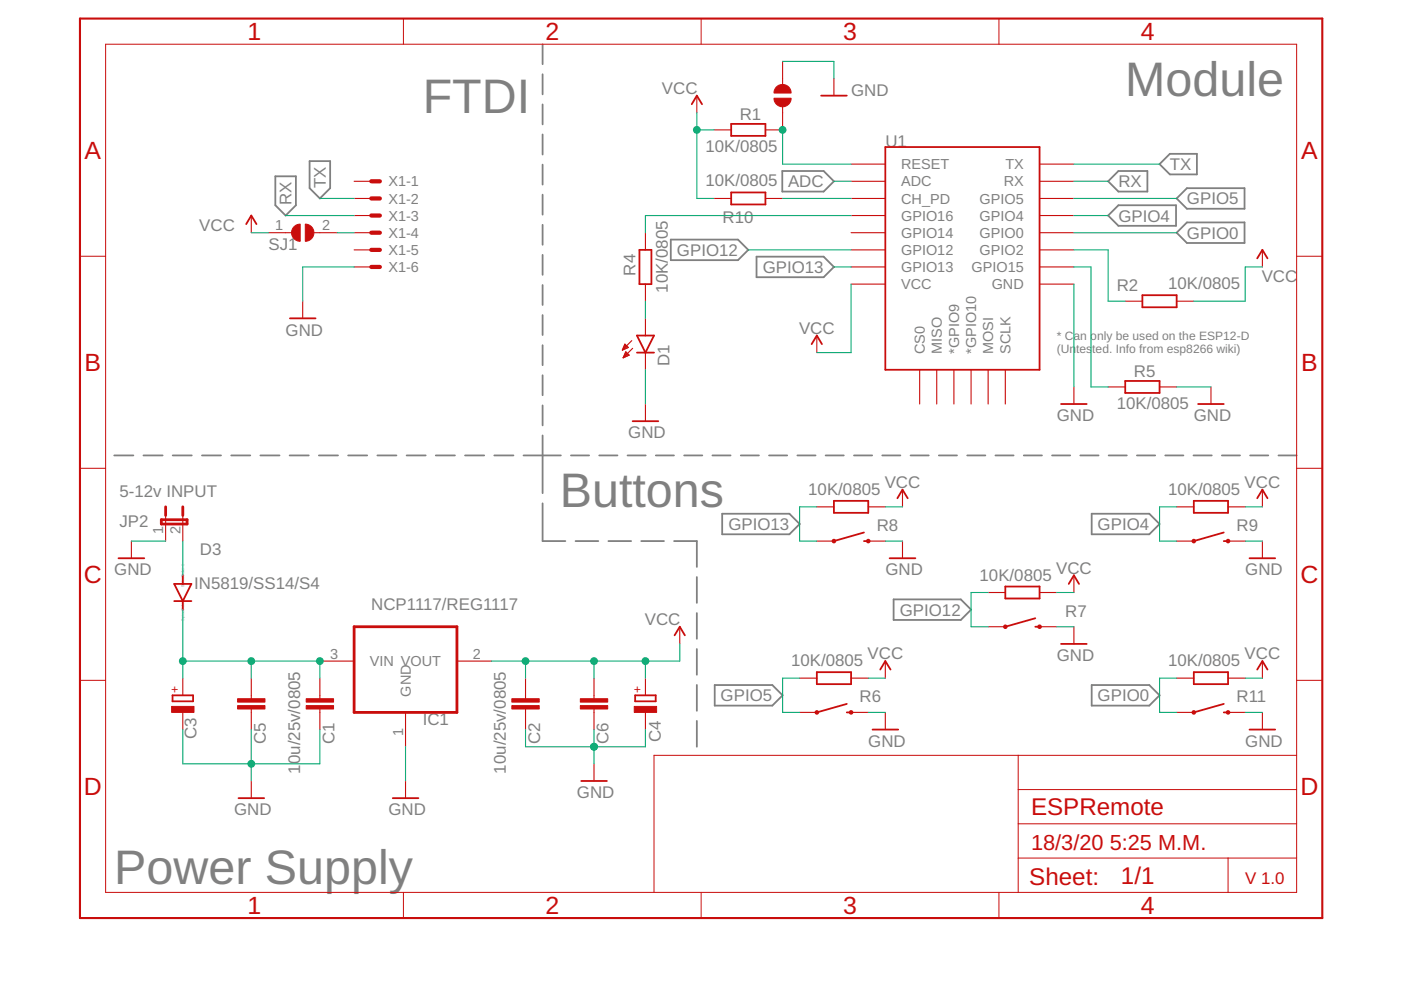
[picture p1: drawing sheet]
<svg xmlns="http://www.w3.org/2000/svg" width="297mm" height="210mm" viewBox="0 0 297 210" stroke-linecap="round" stroke-linejoin="round" font-family="sans-serif">
<g fill="none" stroke="#808080" stroke-width=".38">
<path d="M115 9.4v4.2M115 15.7v4.3M58.4 37.4h4.3v6.1l-2.1 2.2-2.2-2.2zM65.6 34.2h4.4v5.7l-2.2 2.2-2.2-2.2zM115 22.1v4.3M115 28.5v4.3M115 34.9v4.2M165.9 36.3h8.7l2.2 2.1-2.2 2.2h-8.7zM234.9 38.4l2.2-2.1h6.2v4.3h-6.2zM245.9 34.8l2.1-2.2h5.8v4.4h-5.8zM115 41.3v4.2M115 47.7v4.2"/>
<path d="M115 54v4.3M142.2 50.8h14.3l2.1 2.2-2.1 2.2h-14.3zM160.4 54.4h14.2l2.2 2.2-2.2 2.2h-14.2zM237.1 43.5h12.2v4.4h-12.2l-2.2-2.2zM249.5 49.3l2.2-2.1h12.2v4.3h-12.2zM249.5 42.1l2.2-2.2h12.2v4.4h-12.2zM115 60.4v4.3M115 66.8v4.2M115 73.2v4.2M115 79.6v4.2M24.2 96.6h4.1M30.4 96.6h4.1"/>
<path d="M36.6 96.6h4.1M42.8 96.6h4.1M49 96.6h4.1M55.2 96.6h4.1M61.4 96.6h4.1M67.6 96.6h4.1M73.8 96.6h4.1M80 96.6h4.1M86.2 96.6h4.1M92.4 96.6h4.1M98.6 96.6h4.1M104.8 96.6h4.1"/>
<path d="M111 96.6h7.9M115 86v4.2M115 92.3v12.3M121.1 96.6h3.8M127 96.6h3.9M133.1 96.6h3.8M139 96.6h3.9M145.1 96.6h3.8M151 96.6h3.9M157.1 96.6h3.8M163 96.6h3.9M169.1 96.6h3.8"/>
<path d="M175 96.6h3.9M181.1 96.6h3.8M187 96.6h3.9M193.1 96.6h3.8M199.1 96.6h3.8M205.1 96.6h3.8M211.1 96.6h3.8M217.1 96.6h3.8M223.1 96.6h3.8M229 96.6h3.9M235.1 96.6h3.8M241 96.6h3.9"/>
<path d="M247.1 96.6h3.8M253 96.6h3.9M259.1 96.6h3.8M265 96.6h3.9M271.1 96.6h3.8M115 106.7v8h4.9M122 114.7h4.9M129 114.7h4.8M136 114.7h4.8M142.9 114.7h4.8v5.5M153.1 108.9h14.3l2.1 2.2-2.1 2.2h-14.3zM231.5 108.9h12.2l2.2 2.2-2.2 2.2h-12.2z"/>
<path d="M147.7 122.3v5.5M147.7 130v5.4M147.7 137.6v5.5M189.5 127.1h14.2l2.2 2.2-2.2 2.1h-14.2zM147.7 145.2v5.5M147.7 152.8v5.5M151.5 145.2h12.2l2.2 2.2-2.2 2.2h-12.2zM231.5 145.2h12.2l2.2 2.2-2.2 2.2h-12.2z"/>
</g>
<g fill="none" stroke="#c90d0c" stroke-width=".38">
<path d="M146.7 22.1l1-1.8 1.1 1.8M155 26.3h7.3v2.5h-7.3zM174.1 20.3h5.4M187.7 31.2h32.7v47.2h-32.7zM52.2 47.5l1.1-1.8 1.1 1.8M135.6 53h2.5v7.2h-2.5zM155 40.8h7.3v2.5h-7.3zM266.6 54.8l1.1-1.8 1 1.8M61.5 67.5h5.4M135 71.1h3.7l-1.9 3.7zM135 74.8h3.7M172.1 73l1.1-1.9 1.1 1.9"/>
<path d="M242.2 62.6h7.3v2.6h-7.3zM134.1 89.3h5.5M225 85.7h5.4M238.6 80.8h7.3v2.5h-7.3zM254 85.7h5.5M25.1 118.4h5.5M176.8 106.2h7.3v2.5h-7.3zM183.2 114.7h.9M183.2 112.9l-6.4 1.8M188.6 118.4h5.5M190.3 105.6l1-1.8 1.1 1.8M253.1 106.2h7.3v2.5h-7.3z"/>
<path d="M259.5 114.7h.9M259.5 112.9l-6.4 1.8M264.9 118.4h5.5M266.6 105.6l1.1-1.8 1 1.8M36.9 123.8h3.7l-1.8 3.6zM36.9 127.4h3.7M38.8 122v1.8M38.8 127.4v1.9M143 134.7l1.1-1.8 1.1 1.8M213.1 124.4h7.3v2.5h-7.3zM219.5 132.9h.9M219.5 131.1l-6.4 1.8"/>
<path d="M225 136.5h5.4M226.6 123.8l1.1-1.8 1.1 1.8M36.6 147.4h4.3v1.3h-4.3zM134.7 147.4h4.3v1.3h-4.3zM173.2 142.5h7.2v2.6h-7.2zM179.5 151h.9M179.5 149.2l-6.3 1.8M185 154.7h5.4M186.6 142l1.1-1.8 1.1 1.8M253.1 142.5h7.3v2.6h-7.3zM259.5 151h.9M259.5 149.2l-6.4 1.8"/>
<path d="M264.9 154.7h5.5M266.6 142l1.1-1.8 1 1.8M50.6 169.2h5.4M83.3 169.2h5.4M123.2 165.6h5.5"/>
</g>
<g fill="none" stroke="#c90d0c" stroke-width=".23">
<path d="M165.9 13v4.9M176.8 16.6v3.7M75.1 38.4h3.6M147.7 20.3v3.6M151.4 27.5h3.6M165.9 22.6v4.9h-3.6M180.4 34.8h7.3M180.4 38.4h7.3M220.4 34.8h7.3M220.4 38.4h7.3M53.3 45.7v3.6M56.9 49.3h4.9"/>
<path d="M66.5 49.3h5M75.1 42.1h3.6M75.1 45.7h3.6M75.1 49.3h3.6M75.1 53h3.6M75.1 56.6h3.6M136.8 49.3v3.7M151.4 42.1h3.6M162.3 42.1h3.6M180.4 42.1h7.3M180.4 45.7h7.3M180.4 49.3h7.3"/>
<path d="M180.4 53h7.3M180.4 56.6h7.3M220.4 42.1h7.3M220.4 45.7h7.3M220.4 49.3h7.3M220.4 53h7.3M220.4 56.6h7.3M267.7 53v3.6M64.2 63.9v3.6M132 74.2h.1M132.1 74h.4M132.1 73.8h.8"/>
<path d="M132.1 75.8h.1M132.2 73.6h.9M132.2 75.6h.4M132.3 73.4h.6M132.3 75.5h.7M132.4 73.2h.4M132.4 75.3h1M132.4 73h.2M132.5 75.1h.7M132.5 73l.7 .7-1.2 .5zM132.5 74.9h.5M132.6 74.7h.2"/>
<path d="M132.7 74.6l.7 .7-1.3 .6zM133.9 72.2l-1.9 2M134.1 73.9l-2 2M136.8 60.2v3.7M136.8 67.5v3.6M136.8 74.8v3.6M173.2 71.1v3.7M180.4 60.2h7.3M195 78.4v7.3M198.6 78.4v7.3M202.2 78.4v7.3M205.9 78.4v7.3"/>
<path d="M209.5 78.4v7.3M213.1 78.4v7.3M220.4 60.2h7.3M238.6 63.9h3.6M249.5 63.9h3.6M136.8 85.7v3.6M227.7 82v3.7M234.9 82h3.7M245.9 82h3.6M256.8 82v3.7M27.9 114.7v3.7M35.1 109.3v5.4"/>
<path d="M38.8 109.3v5.4M173.2 114.7h3.6M173.2 107.5h3.6M184.1 114.7h3.6M184.1 107.5h3.6M191.3 103.8v3.7M191.3 114.7v3.7M249.5 114.7h3.6M249.5 107.5h3.6M260.4 114.7h3.6M260.4 107.5h3.6M267.7 103.8v3.7"/>
<path d="M267.7 114.7v3.7M144.1 132.9v3.6M209.5 132.9h3.6M209.5 125.6h3.6M220.4 132.9h3.6M220.4 125.6h3.6M227.7 122v3.6M227.7 132.9v3.6M38.8 143.8v3.6M38.8 151v3.7M53.3 143.8v4.3M53.3 150.3v4.4"/>
<path d="M67.8 140.2h7.3M67.8 143.8v4.3M67.8 150.3v4.4M86 151v7.3M96.9 140.2h7.3M111.4 143.8v4.3M111.4 150.3v4.4M125.9 143.8v4.3M125.9 150.3v4.4M136.8 143.8v3.6M136.8 151v3.7M169.5 151h3.7"/>
<path d="M169.5 143.8h3.7M180.4 151h3.7M180.4 143.8h3.7M187.7 140.2v3.6M187.7 151v3.7M249.5 151h3.6M249.5 143.8h3.6M260.4 151h3.6M260.4 143.8h3.6M267.7 140.2v3.6M267.7 151v3.7M53.3 165.6v3.6"/>
<path d="M86 165.6v3.6M125.9 161.9v3.7"/>
</g>
<g fill="none" stroke="#c90d0c" stroke-width=".59">
<path d="M34.2 110.2h5.5v.9h-5.5zM35.1 107.5v1.8M38.8 107.5v1.8M75.1 132.9h21.8v18.1h-21.8z"/>
<circle cx="176.8" cy="114.7" r=".19"/>
<circle cx="184.1" cy="114.7" r=".19"/>
<circle cx="253.1" cy="114.7" r=".19"/>
<circle cx="260.4" cy="114.7" r=".19"/>
<circle cx="213.1" cy="132.9" r=".19"/>
<circle cx="220.4" cy="132.9" r=".19"/>
<circle cx="173.2" cy="151" r=".19"/>
<circle cx="180.4" cy="151" r=".19"/>
<circle cx="253.1" cy="151" r=".19"/>
<circle cx="260.4" cy="151" r=".19"/>
</g>
<g fill="#c90d0c" stroke="#c90d0c" stroke-width=".21">
<path d="M164.5 18.5a1.82 1.82 0 0 1 2.1-.5 1.82 1.82 0 0 1 1.1 1.7h-3.6l.1-.5z" fill-rule="evenodd"/>
<path d="M164.1 20.8h3.6a1.81 1.81 0 0 1-1.8 1.8 1.81 1.81 0 0 1-1.8-1.8z" fill-rule="evenodd"/>
<path d="M64.7 47.5a1.82 1.82 0 0 1 1.8 1.8 1.82 1.82 0 0 1-1.8 1.9z" fill-rule="evenodd"/>
<path d="M62.4 48l.7-.4 .5-.1v3.7a1.82 1.82 0 0 1-1.7-1.2 1.82 1.82 0 0 1 .5-2z" fill-rule="evenodd"/>
</g>
<path d="M78.7 38.4h1.8M78.7 42.1h1.8M78.7 45.7h1.8M78.7 49.3h1.8M78.7 53h1.8M78.7 56.6h1.8" fill="none" stroke="#c90d0c" stroke-width=".89"/>
<g fill="none" stroke="#c90d0c" stroke-width=".21">
<path d="M22.4 9.4h252.5v179.8h-252.5zM85.5 3.9v5.5M148.7 3.9v5.5M211.8 3.9v5.5M17 54.3h5.4M274.9 54.3h5.5M17 99.3h5.4M274.9 99.3h5.5M17 144.3h5.4M274.9 144.3h5.5M215.9 160.1v29.1M215.9 174.7h59"/>
<path d="M215.9 167.4h59M274.9 160.1h-136.2v29.1M85.5 189.2v5.4M148.7 189.2v5.4M211.8 189.2v5.4M215.9 181.9h59M260.4 181.9v7.3"/>
</g>
<path d="M17 3.9h263.4v190.7h-263.4z" fill="none" stroke="#c90d0c" stroke-width=".44"/>
<g fill="#c90d0c" stroke="#c90d0c" stroke-width=".21">
<path d="M64.9 148.1h5.8v.8h-5.8z"/>
<path d="M64.9 149.6h5.8v.7h-5.8z"/>
<path d="M108.5 148.1h5.8v.8h-5.8z"/>
<path d="M108.5 149.6h5.8v.7h-5.8z"/>
<path d="M36.4 149.8h4.7v1.2h-4.7z"/>
<path d="M134.5 149.8h4.7v1.2h-4.7z"/>
<path d="M50.4 148.1h5.8v.8h-5.8z"/>
<path d="M50.4 149.6h5.8v.7h-5.8z"/>
<path d="M123 148.1h5.8v.8h-5.8z"/>
<path d="M123 149.6h5.8v.7h-5.8z"/>
</g>
<g fill="none" stroke="#0dab76" stroke-width=".23">
<path d="M165.9 13h10.9v3.6M147.7 23.9v18.2h3.7M147.7 27.5h3.7M165.9 27.5v7.3h14.5M176.8 38.4h3.6M227.7 38.4h7.2M227.7 34.8h18.2M53.3 49.3h3.6M60.6 45.7h14.5M67.8 42.1h7.3M71.5 49.3h3.6M75.1 56.6h-10.9v7.3"/>
<path d="M158.6 53h21.8M165.9 42.1h14.5M176.8 56.6h3.6M180.4 45.7h-43.6v3.6M227.7 56.6h3.6v25.4h3.6M227.7 42.1h21.8M227.7 53h7.2v10.9h3.7M227.7 49.3h21.8M227.7 45.7h7.2M267.7 56.6h-3.7v7.3h-10.9M136.8 63.9v3.6M136.8 78.4v7.3"/>
<path d="M180.4 60.2v14.6h-7.2M227.7 60.2v21.8M249.5 82h7.3M27.9 114.7h7.2M38.8 114.7v7.3M173.2 107.5h-3.7v7.2h3.7M187.7 114.7h3.6M187.7 107.5h3.6M249.5 107.5h-3.6v7.2h3.6M264 114.7h3.7M264 107.5h3.7M38.8 129.3v14.5"/>
<path d="M144.1 136.5v3.7h-39.9M209.5 125.6h-3.6v7.3h3.6M224 132.9h3.7M224 125.6h3.7M38.8 154.7v7.2h29v-7.2M38.8 140.2h29v3.6M53.3 140.2v3.6M53.3 154.7v10.9M86 158.3v7.3M111.4 154.7v3.6h25.4v-3.6M111.4 140.2v3.6M125.9 140.2v3.6"/>
<path d="M125.9 154.7v7.2M136.8 140.2v3.6M169.5 143.8h-3.6v7.2h3.6M184.1 151h3.6M184.1 143.8h3.6M249.5 143.8h-3.6v7.2h3.6M264 151h3.7M264 143.8h3.7"/>
</g>
<g fill="#0dab76" stroke="#0dab76" stroke-width=".21">
<circle cx="53.3" cy="161.9" r=".72"/>
<circle cx="125.9" cy="158.3" r=".72"/>
<circle cx="147.7" cy="27.5" r=".72"/>
<circle cx="111.4" cy="140.2" r=".72"/>
<circle cx="125.9" cy="140.2" r=".72"/>
<circle cx="136.8" cy="140.2" r=".72"/>
<circle cx="165.9" cy="27.5" r=".72"/>
<circle cx="67.8" cy="140.2" r=".72"/>
<circle cx="53.3" cy="140.2" r=".72"/>
<circle cx="38.8" cy="140.2" r=".72"/>
</g>
<g font-size="10.3" fill="#808080">
<text x="89.6" y="23.9">FTDI</text>
<text x="238.6" y="20.3">Module</text>
<text x="118.7" y="107.5">Buttons</text>
<text x="24.2" y="187.4">Power Supply</text>
</g>
<g font-size="5.3" fill="#c90d0c">
<text x="52.5" y="8.5">1</text>
<text x="115.6" y="8.5">2</text>
<text x="178.8" y="8.5">3</text>
<text x="241.9" y="8.5">4</text>
<text x="17.9" y="33.7">A</text>
<text x="275.9" y="33.7">A</text>
<text x="17.9" y="78.7">B</text>
<text x="275.9" y="78.7">B</text>
<text x="17.8" y="123.6">C</text>
<text x="275.7" y="123.6">C</text>
<text x="17.8" y="168.6">D</text>
<text x="275.7" y="168.6">D</text>
<text x="52.5" y="193.8">1</text>
<text x="115.6" y="193.8">2</text>
<text x="178.8" y="193.8">3</text>
<text x="241.9" y="193.8">4</text>
</g>
<g font-size="5.1" fill="#c90d0c">
<text x="218.6" y="172.9">ESPRemote</text>
<text x="218.2" y="187.6">Sheet:</text>
<text x="237.7" y="187.4">1/1</text>
</g>
<g font-size="4.6" fill="#c90d0c">
<text x="218.6" y="180.1">18/3/20</text>
<text x="235.3" y="180.1">5:25 Μ.Μ.</text>
</g>
<g font-size="3.6" fill="#808080">
<text x="140.3" y="19.9">VCC</text>
<text x="180.4" y="20.3">GND</text>
<text x="156.8" y="25.4">R1</text>
<text x="149.6" y="32.3">10K/0805</text>
<text x="187.7" y="31.2">U1</text>
<text x="69.1" y="39.9" transform="rotate(-90 69.1 39.9)">TX</text>
<text x="149.6" y="39.5">10K/0805</text>
<text x="167.1" y="39.7">ADC</text>
<text x="237.1" y="39.7">RX</text>
<text x="248" y="36.1">TX</text>
<text x="61.8" y="43.5" transform="rotate(-90 61.8 43.5)">RX</text>
<text x="153.2" y="47.2">R10</text>
<text x="237.1" y="47">GPIO4</text>
<text x="251.7" y="43.3">GPIO5</text>
<text x="42.3" y="49">VCC</text>
<text x="56.9" y="53">SJ1</text>
<text x="251.7" y="50.6">GPIO0</text>
<text x="134.7" y="58.4" transform="rotate(-90 134.7 58.4)">R4</text>
<text x="143.5" y="54.2">GPIO12</text>
<text x="161.7" y="57.9">GPIO13</text>
<text x="267.5" y="59.9">VCC</text>
<text x="141.6" y="62.1" transform="rotate(-90 141.6 62.1)">10K/0805</text>
<text x="236.8" y="61.7">R2</text>
<text x="247.7" y="61.3">10K/0805</text>
<text x="60.6" y="71.1">GND</text>
<text x="169.4" y="70.8">VCC</text>
<text x="141.9" y="77.7" transform="rotate(-90 141.9 77.7)">D1</text>
<text x="240.4" y="79.9">R5</text>
<text x="224" y="89.3">GND</text>
<text x="236.8" y="86.8">10K/0805</text>
<text x="253.1" y="89.3">GND</text>
<text x="133.2" y="92.9">GND</text>
<text x="25.3" y="105.5">5-12v INPUT</text>
<text x="171.4" y="104.9">10K/0805</text>
<text x="187.6" y="103.5">VCC</text>
<text x="247.7" y="104.9">10K/0805</text>
<text x="263.9" y="103.5">VCC</text>
<text x="25.3" y="111.8">JP2</text>
<text x="154.4" y="112.4">GPIO13</text>
<text x="185.9" y="112.6">R8</text>
<text x="232.7" y="112.4">GPIO4</text>
<text x="262.2" y="112.6">R9</text>
<text x="42.4" y="117.7">D3</text>
<text x="24.2" y="122">GND</text>
<text x="41.2" y="124.9">IN5819/SS14/S4</text>
<text x="187.7" y="122">GND</text>
<text x="207.7" y="123.1">10K/0805</text>
<text x="223.9" y="121.6">VCC</text>
<text x="264" y="122">GND</text>
<text x="78.7" y="129.3">NCP1117/REG1117</text>
<text x="190.8" y="130.5">GPIO12</text>
<text x="225.9" y="130.7">R7</text>
<text x="136.7" y="132.5">VCC</text>
<text x="167.7" y="141.2">10K/0805</text>
<text x="183.9" y="139.8">VCC</text>
<text x="224" y="140.2">GND</text>
<text x="247.7" y="141.2">10K/0805</text>
<text x="263.9" y="139.8">VCC</text>
<text x="152.8" y="148.7">GPIO5</text>
<text x="182.3" y="148.9">R6</text>
<text x="232.7" y="148.7">GPIO0</text>
<text x="262.2" y="148.9">R11</text>
<text x="89.6" y="153.8">IC1</text>
<text x="41.7" y="156.7" transform="rotate(-90 41.7 156.7)">C3</text>
<text x="56.4" y="157.8" transform="rotate(-90 56.4 157.8)">C5</text>
<text x="70.9" y="157.8" transform="rotate(-90 70.9 157.8)">C1</text>
<text x="114.5" y="157.8" transform="rotate(-90 114.5 157.8)">C2</text>
<text x="129" y="157.8" transform="rotate(-90 129 157.8)">C6</text>
<text x="140.1" y="157.3" transform="rotate(-90 140.1 157.3)">C4</text>
<text x="184.1" y="158.3">GND</text>
<text x="264" y="158.3">GND</text>
<text x="63.6" y="164" transform="rotate(-90 63.6 164)">10u/25v/0805</text>
<text x="107.2" y="164" transform="rotate(-90 107.2 164)">10u/25v/0805</text>
<text x="49.7" y="172.9">GND</text>
<text x="82.4" y="172.9">GND</text>
<text x="122.3" y="169.2">GND</text>
</g>
<text font-size="3.6" fill="#c90d0c" x="264" y="187.4">V 1.0</text>
<g font-size="3.1" fill="#808080">
<text x="191.1" y="35.9">RESET</text>
<text x="213.2" y="35.9">TX</text>
<text x="82.4" y="39.5">X1-1</text>
<text x="191.1" y="39.5">ADC</text>
<text x="212.8" y="39.5">RX</text>
<text x="82.4" y="43.2">X1-2</text>
<text x="82.4" y="46.8">X1-3</text>
<text x="191.1" y="43.2">CH_PD</text>
<text x="191.1" y="46.8">GPIO16</text>
<text x="207.7" y="46.8">GPIO4</text>
<text x="207.7" y="43.2">GPIO5</text>
<text x="58.3" y="48.8">1</text>
<text x="68.3" y="48.8">2</text>
<text x="82.4" y="50.4">X1-4</text>
<text x="191.1" y="50.4">GPIO14</text>
<text x="207.7" y="50.4">GPIO0</text>
<text x="82.4" y="54.1">X1-5</text>
<text x="82.4" y="57.7">X1-6</text>
<text x="191.1" y="54.1">GPIO12</text>
<text x="191.1" y="57.7">GPIO13</text>
<text x="206" y="57.7">GPIO15</text>
<text x="207.7" y="54.1">GPIO2</text>
<text x="191.1" y="61.3">VCC</text>
<text x="210.3" y="61.3">GND</text>
<text x="196.1" y="75.1" transform="rotate(-90 196.1 75.1)">CS0</text>
<text x="199.7" y="75.1" transform="rotate(-90 199.7 75.1)">MISO</text>
<text x="203.3" y="75.1" transform="rotate(-90 203.3 75.1)">*GPIO9</text>
<text x="207" y="75.1" transform="rotate(-90 207 75.1)">*GPIO10</text>
<text x="210.6" y="75.1" transform="rotate(-90 210.6 75.1)">MOSI</text>
<text x="214.2" y="75.1" transform="rotate(-90 214.2 75.1)">SCLK</text>
<text x="34.6" y="113.3" transform="rotate(-90 34.6 113.3)">1</text>
<text x="38.2" y="113.3" transform="rotate(-90 38.2 113.3)">2</text>
<text x="70" y="139.6">3</text>
<text x="78.4" y="141.2">VIN VOUT</text>
<text x="100.2" y="139.6">2</text>
<text x="87.1" y="147.7" transform="rotate(-90 87.1 147.7)">GND</text>
<text x="85.5" y="156.1" transform="rotate(-90 85.5 156.1)">1</text>
</g>
<g font-size="2.6" fill="#808080">
<text x="224" y="72">* Can only be used on the ESP12-D</text>
<text x="224" y="74.8">(Un</text>
<text x="228.2" y="74.8">tes</text>
<text x="231.6" y="74.8">ted. Info from esp8266 wiki)</text>
</g>
<g font-size="2.6" fill="#c90d0c">
<text x="37.9" y="146.8" transform="rotate(-90 37.9 146.8)">+</text>
<text x="136" y="146.8" transform="rotate(-90 136 146.8)">+</text>
</g>
<g font-size=".8" fill="#808080">
<text x="39" y="124.4" transform="rotate(-90 39 124.4)">SpiceOrder 1</text>
<text x="39" y="131.6" transform="rotate(-90 39 131.6)">SpiceOrder 2</text>
</g>
</svg>
